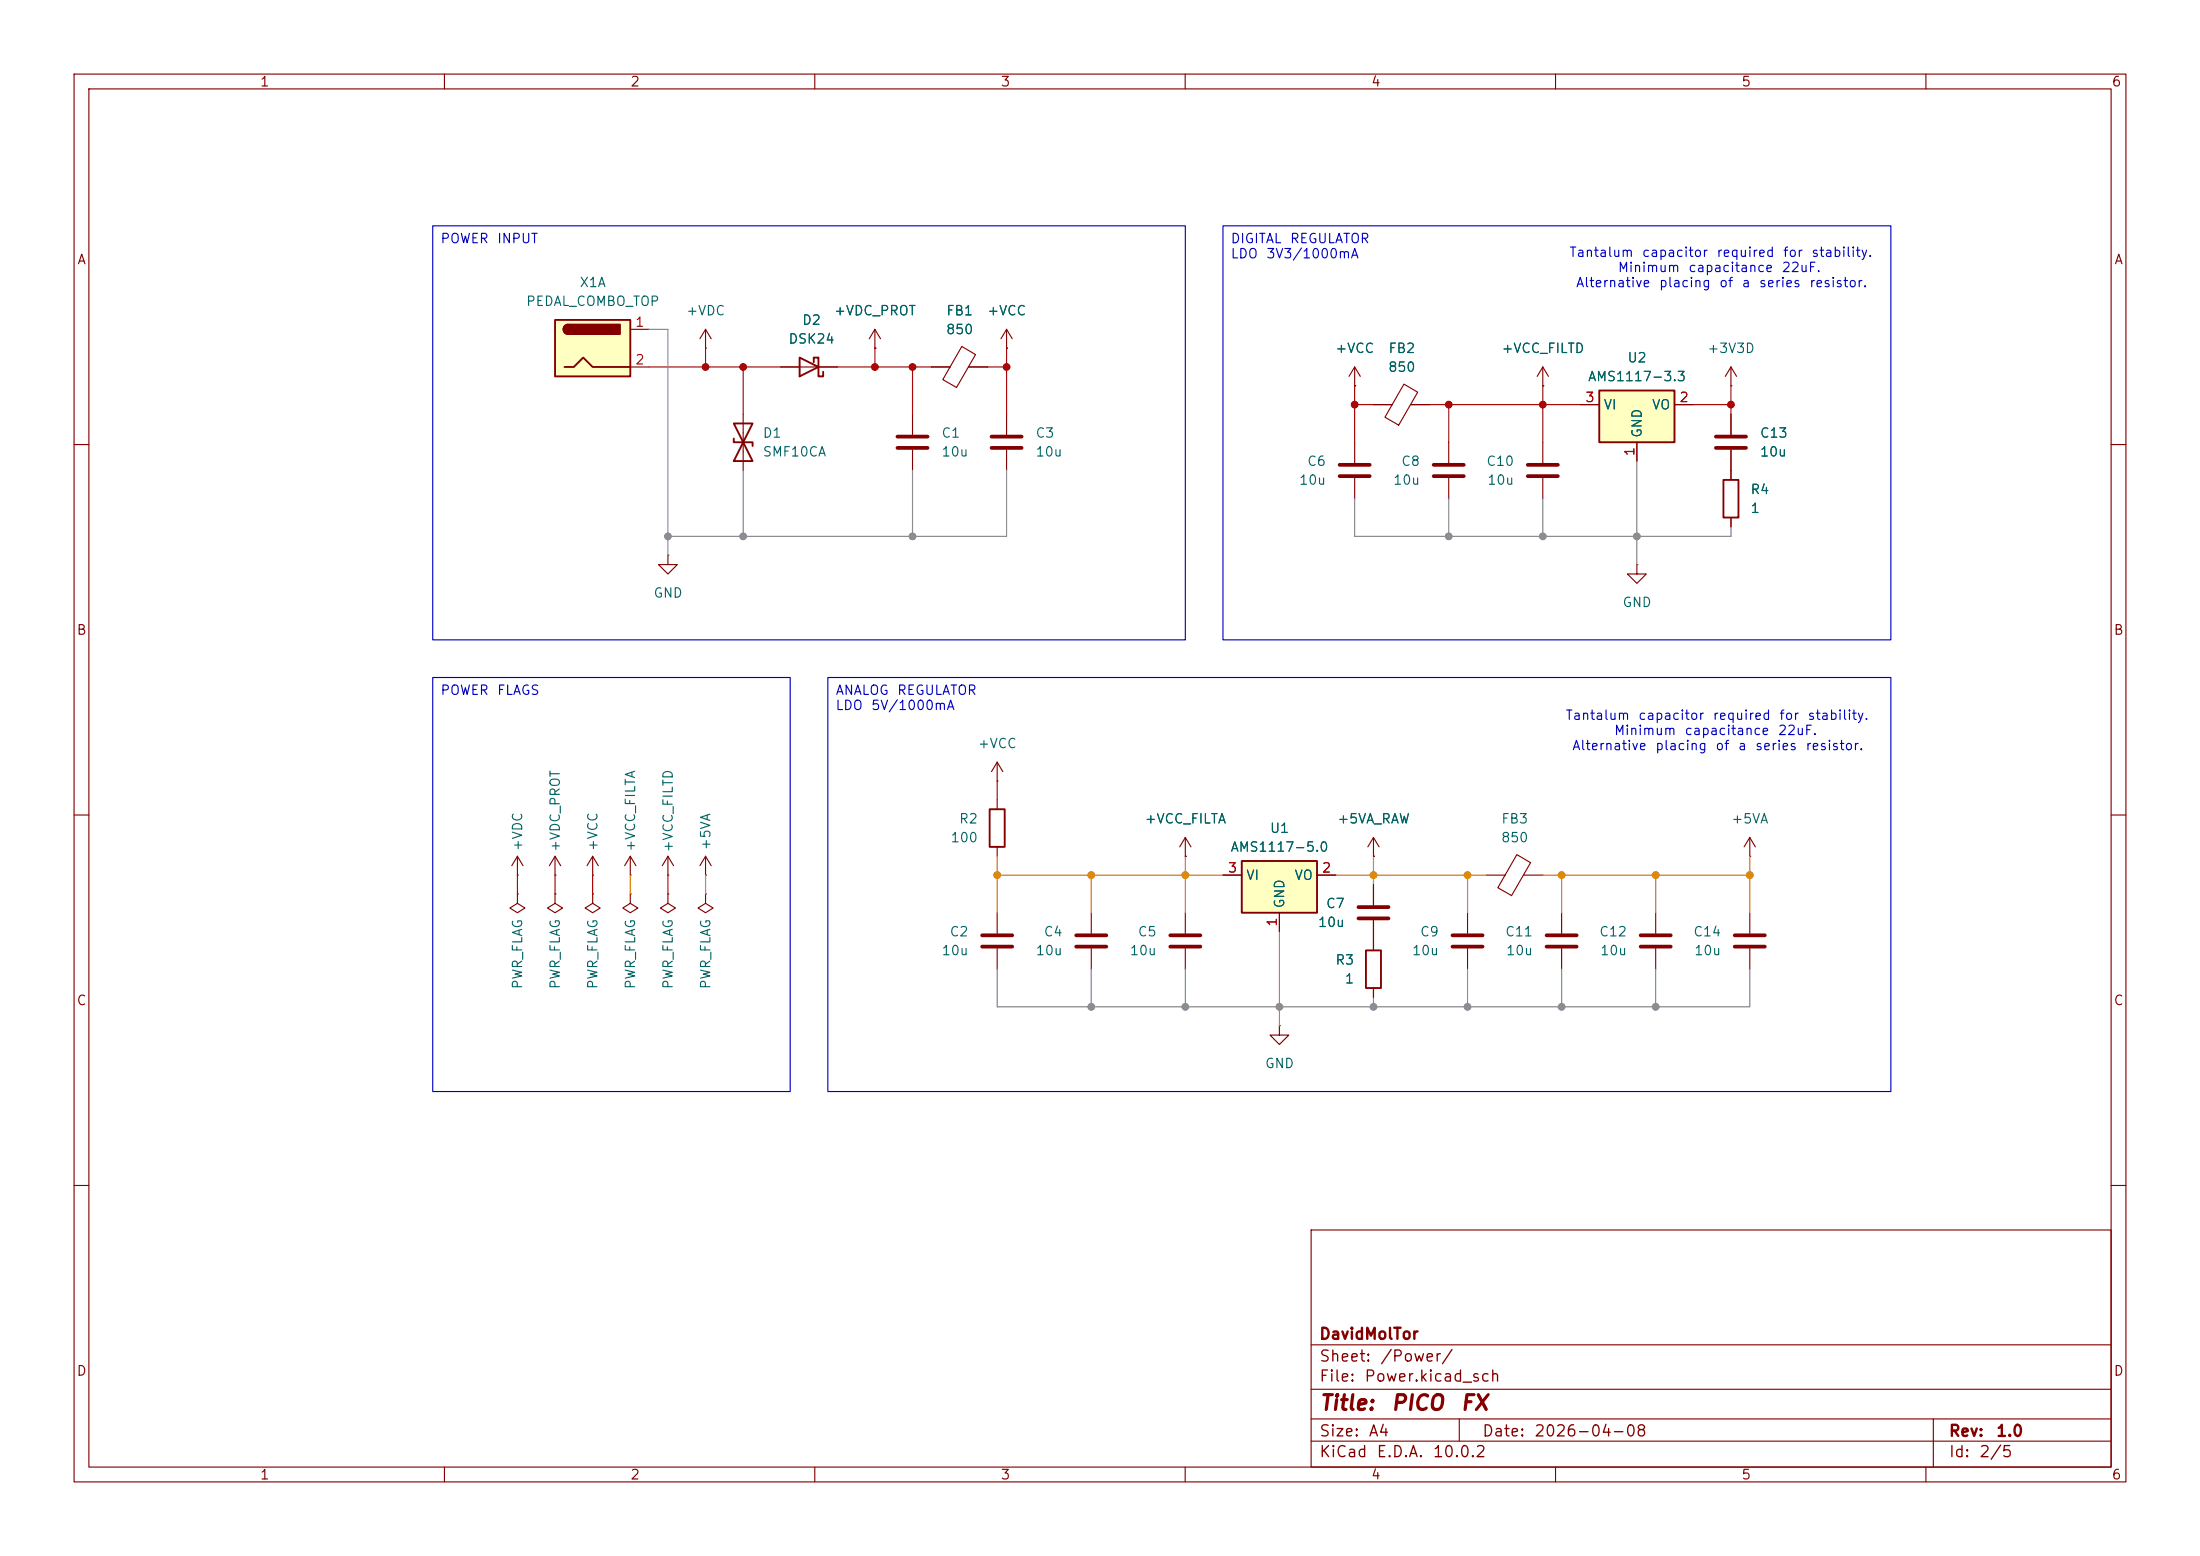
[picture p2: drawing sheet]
<svg xmlns="http://www.w3.org/2000/svg" width="297mm" height="210mm" viewBox="0 0 297 210" stroke-linecap="round" stroke-linejoin="round" font-family="sans-serif">
<g fill="none" stroke="#840000" stroke-width=".15">
<path d="M10 10h277v190h-277zM12 12h273v186h-273zM60 10v2M110 10v2M160 10v2M210 10v2M260 10v2M100.3 55.9v7.6M182.9 52.1h.1M182.9 49.5v2.6M182.9 59.7v2.8M182.9 49.5l-.8 1.3"/>
<path d="M182.9 49.5l.7 1.3M185.4 54.6h2.6M189.5 51.8l1.9 1.1-2.6 4.5-1.8-1.1zM190.4 54.6h2.6M195.6 59.7v2.8M208.3 52.1h.1M208.3 49.5l-.8 1.3M208.3 49.5l.7 1.3M208.3 49.5v2.6M10 60h2M90.2 74.9v1.3h1.2l-1.2 1.3-1.3-1.3h1.3M90.2 74.9h.1"/>
<path d="M182.9 64.5v2.8M195.6 64.5v2.8M285 60h2M10 110h2M69.8 118.1h.1M69.8 115.6l-.7 1.2M69.8 115.6l.8 1.2M69.8 115.6v2.5M74.9 118.1h.1M74.9 115.6l-.7 1.2M74.9 115.6l.8 1.2M74.9 115.6v2.5"/>
<path d="M80 118.1h.1M80 115.6l-.8 1.2M80 115.6l.8 1.2M80 115.6v2.5M85.1 118.1h.1M85.1 115.6l-.8 1.2M85.1 115.6l.8 1.2M85.1 115.6v2.5M90.2 118.1h.1M90.2 115.6l-.8 1.2M90.2 115.6l.7 1.2M90.2 115.6v2.5"/>
<path d="M95.2 118.1h.1M95.2 115.6l-.7 1.2M95.2 115.6l.8 1.2M95.2 115.6v2.5M200.7 118.1h2.5M204.8 115.3l1.8 1.1-2.5 4.5-1.9-1.1zM205.7 118.1h2.6M236.2 115.6h.1M236.2 113l-.7 1.3M236.2 113l.8 1.3M236.2 113v2.6M285 110h2"/>
<path d="M69.8 120.7v1.2l1.1 .7-1.1 .6-1-.6 1-.7M69.8 120.7h.1M80 120.7v1.2l1 .7-1 .6-1-.6 1-.7M80 120.7h.1M95.2 120.7v1.2l1.1 .7-1.1 .6-1-.6 1-.7M95.2 120.7h.1M172.7 138.4v1.3h1.3l-1.3 1.3-1.3-1.3h1.3M172.7 138.4h.1M210.8 123.2v2.8M210.8 128v2.8M223.5 123.2v2.8M223.5 128v2.8"/>
<path d="M10 160h2M177 166h108v32h-108zM285 160h2M60 198v2M110 198v2M160 198v2M177 194.5h108M177 191.5h108M177 187.5h108M177 181.5h108M197 191.5v3M210 198v2"/>
<path d="M260 198v2M261 191.5v6.5"/>
</g>
<path d="M180.8 62.7h4.1M180.8 64.3h4.1M193.5 62.7h4.1M193.5 64.3h4.1M208.8 126.2h4.1M208.8 127.8h4.1M221.5 126.2h4.1M221.5 127.8h4.1" fill="none" stroke="#840000" stroke-width=".51"/>
<path d="M99.1 57.2h2.5l-2.5 5h2.5zM99.1 59.2v.5h2.5v.5" fill="none" stroke="#840000" stroke-width=".25"/>
<path d="M215.9 52.7h10.2v7h-10.2z" fill="#ffffc2"/>
<path d="M215.9 52.7h10.2v7h-10.2zM232.7 64.8h2v5.1h-2zM133.6 109.2h2v5.1h-2zM184.4 128.3h2v5.1h-2z" fill="none" stroke="#840000" stroke-width=".25"/>
<g fill="none" stroke="#840000" stroke-width=".15">
<path d="M208.3 59.7v2.8M213.4 54.6h2.5M221 59.7v2.5M226.1 54.6h2.5M233.7 52.1h.1M233.7 49.5v2.6M233.7 55.9v2.8M233.7 49.5l-.8 1.3M233.7 49.5l.7 1.3M208.3 64.5v2.8M221 76.2v1.3h1.2l-1.2 1.2-1.3-1.2h1.3M221 76.2h.1"/>
<path d="M233.7 60.7v4.1M233.7 69.9v1.2M134.6 105.4h.1M134.6 102.9v2.5M134.6 108v1.2M134.6 114.3v1.3M134.6 102.9l-.7 1.2M134.6 102.9l.8 1.2M160 115.6h.1M160 113l-.7 1.3M160 113l.8 1.3M160 113v2.6"/>
<path d="M185.4 115.6h.1M185.4 113v2.6M185.4 119.4v2.8M185.4 113l-.7 1.3M185.4 113l.8 1.3M74.9 120.7v1.2l1 .7-1 .6-1-.6 1-.7M74.9 120.7h.1M85.1 120.7v1.2l1 .7-1 .6-1-.6 1-.7M85.1 120.7h.1M90.2 120.7v1.2l1 .7-1 .6-1-.6 1-.7M90.2 120.7h.1M134.6 123.2v2.8"/>
<path d="M134.6 128v2.8M147.3 123.2v2.8M147.3 128v2.8M160 123.2v2.8M160 128v2.8M185.4 124.2v4.1M185.4 133.4v1.2M198.1 123.2v2.8M198.1 128v2.8M236.2 123.2v2.8M236.2 128v2.8"/>
</g>
<g fill="none" stroke="#840000" stroke-width=".51">
<path d="M231.6 58.9h4.1M206.2 62.7h4.1M206.2 64.3h4.1M231.6 60.5h4.1M132.6 126.2h4.1M132.6 127.8h4.1M145.3 126.2h4.1M145.3 127.8h4.1M158 126.2h4.1M158 127.8h4.1M183.4 122.4h4.1M183.4 124h4.1"/>
<path d="M196.1 126.2h4.1M196.1 127.8h4.1M234.2 126.2h4.1M234.2 127.8h4.1"/>
</g>
<path d="M167.6 116.2h10.2v7h-10.2z" fill="#ffffc2"/>
<path d="M167.6 116.2h10.2v7h-10.2z" fill="none" stroke="#840000" stroke-width=".25"/>
<path d="M165.1 118.1h2.5M177.8 118.1h2.5M172.7 123.2v2.5" fill="none" stroke="#840000" stroke-width=".15"/>
<path d="M74.9 43.2h10.2v7.6h-10.2z" fill="#ffffc2"/>
<path d="M74.9 43.2h10.2v7.6h-10.2zM76.2 49.5h1.3l1.2-1.2 1.3 1.2h5.1M76.7 43.8a.64 .64 0 0 0-.6 .7 .64 .64 0 0 0 .6 .6M107.9 48.3l2.6 1.2-2.6 1.3zM109.9 48.9v-.6h.6v2.5h.6v-.6" fill="none" stroke="#840000" stroke-width=".25"/>
<g fill="#840000" stroke="#840000" stroke-width=".25">
<path d="M76.7 43.8h7v1.3h-7z"/>
<path d="M76.3 44l.4-.2v1.3a.63 .63 0 0 1-.6-.4 .63 .63 0 0 1 .2-.7z"/>
</g>
<g fill="none" stroke="#840000" stroke-width=".15">
<path d="M85.1 44.5h2.5M85.1 49.5h2.5M95.2 47h.1M95.2 44.5l-.7 1.2M95.2 44.5l.8 1.2M95.2 44.5v2.5M105.4 49.5h7.6M118.1 47h.1M118.1 44.5l-.8 1.2M118.1 44.5l.8 1.2M118.1 44.5v2.5M123.2 55.9v2.8"/>
<path d="M125.7 49.5h2.6M129.8 46.8l1.9 1.1-2.6 4.4-1.8-1.1zM130.8 49.5h2.5M135.9 47h.1M135.9 44.5v2.5M135.9 55.9v2.8M135.9 44.5l-.8 1.2M135.9 44.5l.8 1.2M182.9 52.1h.1M185.4 54.6h2.6M190.5 54.6h2.5M208.3 52.1h.1"/>
<path d="M213.4 54.6h2.5M221 59.7v2.5M226.1 54.6h2.5M233.7 55.9v2.8M123.2 60.7v2.8M135.9 60.7v2.8M233.7 60.7v4.1M233.7 69.9v1.2M160 115.6h.1M165.1 118.1h2.5M177.8 118.1h2.5M185.4 115.6h.1"/>
<path d="M185.4 119.4v2.8M172.7 123.2v2.5M185.4 124.2v4.1M185.4 133.4v1.2"/>
</g>
<path d="M121.2 58.9h4M133.9 58.9h4M121.2 60.5h4M133.9 60.5h4" fill="none" stroke="#840000" stroke-width=".51"/>
<g fill="none" stroke="#c20000" stroke-width=".15">
<path d="M87.6 49.5h17.8M95.2 47v2.5M100.3 49.5v6.4M113 49.5h12.7M118.1 47v2.5M123.2 49.5v6.4M133.3 49.5h2.6M135.9 47v8.9M182.9 54.6h2.5M182.9 52.1v7.6M193 54.6h20.4M195.6 54.6v5.1"/>
<path d="M208.3 52.1v7.6M228.6 54.6h5.1M233.7 52.1v3.8M69.8 118.1v2.6M74.9 118.1v2.6M80 118.1v2.6M90.2 118.1v2.6M134.6 105.4v2.6"/>
</g>
<g fill="none" stroke="#848484" stroke-width=".15">
<path d="M87.6 44.5h2.6v30.4M100.3 63.5v8.9M123.2 63.5v8.9M135.9 63.5v8.9h-45.7M182.9 67.3v5.1h50.8v-1.3M195.6 67.3v5.1M208.3 67.3v5.1M221 62.2v14M134.6 130.8v5.1h101.6v-5.1M147.3 130.8v5.1M160 130.8v5.1M172.7 125.7v12.7"/>
<path d="M185.4 134.6v1.3M198.1 130.8v5.1M210.8 130.8v5.1M223.5 130.8v5.1"/>
</g>
<g fill="none" stroke="#dd8500" stroke-width=".15">
<path d="M85.1 118.1v2.6M95.2 118.1v2.6M134.6 118.1h30.5M134.6 115.6v7.6M147.3 118.1v5.1M160 115.6v7.6M180.3 118.1h20.4M185.4 115.6v3.8M198.1 118.1v5.1M208.3 118.1h27.9M210.8 118.1v5.1M223.5 118.1v5.1"/>
<path d="M236.2 115.6v7.6"/>
</g>
<path d="M58.4 30.5h101.6v55.9h-101.6zM165.1 30.5h90.2v55.9h-90.2zM58.4 91.4h48.3v55.9h-48.3zM111.8 91.4h143.5v55.9h-143.5z" fill="none" stroke="#0000c2" stroke-width=".15"/>
<g fill="#c20000" stroke="#c20000" stroke-width=".14">
<circle cx="195.6" cy="54.6" r=".46"/>
<circle cx="182.9" cy="54.6" r=".46"/>
<circle cx="208.3" cy="54.6" r=".46"/>
<circle cx="233.7" cy="54.6" r=".46"/>
<circle cx="135.9" cy="49.5" r=".46"/>
<circle cx="123.2" cy="49.5" r=".46"/>
<circle cx="118.1" cy="49.5" r=".46"/>
<circle cx="100.3" cy="49.5" r=".46"/>
<circle cx="95.2" cy="49.5" r=".46"/>
</g>
<g fill="#848484" stroke="#848484" stroke-width=".14">
<circle cx="195.6" cy="72.4" r=".46"/>
<circle cx="208.3" cy="72.4" r=".46"/>
<circle cx="221" cy="72.4" r=".46"/>
<circle cx="100.3" cy="72.4" r=".46"/>
<circle cx="210.8" cy="135.9" r=".46"/>
<circle cx="198.1" cy="135.9" r=".46"/>
<circle cx="223.5" cy="135.9" r=".46"/>
<circle cx="185.4" cy="135.9" r=".46"/>
<circle cx="172.7" cy="135.9" r=".46"/>
<circle cx="147.3" cy="135.9" r=".46"/>
<circle cx="160" cy="135.9" r=".46"/>
<circle cx="123.2" cy="72.4" r=".46"/>
<circle cx="90.2" cy="72.4" r=".46"/>
</g>
<g fill="#dd8500" stroke="#dd8500" stroke-width=".14">
<circle cx="223.5" cy="118.1" r=".46"/>
<circle cx="210.8" cy="118.1" r=".46"/>
<circle cx="198.1" cy="118.1" r=".46"/>
<circle cx="236.2" cy="118.1" r=".46"/>
<circle cx="147.3" cy="118.1" r=".46"/>
<circle cx="134.6" cy="118.1" r=".46"/>
<circle cx="160" cy="118.1" r=".46"/>
<circle cx="185.4" cy="118.1" r=".46"/>
</g>
<g font-size="2" fill="#840000">
<text x="178" y="190.8">Title:</text>
<text x="187.7" y="190.8">PICO</text>
<text x="197" y="190.8">FX</text>
</g>
<g font-size="1.5" fill="#840000">
<text x="178" y="184.2">Sheet:</text>
<text x="178" y="181.2">DavidMolTor</text>
<text x="186.2" y="184.2">/Power/</text>
<text x="178" y="186.9">File:</text>
<text x="184.1" y="186.9">Power.kicad_sch</text>
<text x="178" y="197.1">KiCad</text>
<text x="178" y="194.3">Size:</text>
<text x="184.7" y="194.3">A4</text>
<text x="185.7" y="197.1">E.D.A.</text>
<text x="193.3" y="197.1">10.0.2</text>
<text x="200" y="194.3">Date:</text>
<text x="207" y="194.3">2026-04-08</text>
<text x="263" y="194.3">Rev:</text>
<text x="263" y="197.1">Id:</text>
<text x="267.1" y="197.1">2/5</text>
<text x="269.4" y="194.3">1.0</text>
</g>
<g font-size="1.3" fill="#840000">
<text x="35" y="12">1</text>
<text x="85" y="12">2</text>
<text x="135" y="12">3</text>
<text x="185" y="12">4</text>
<text x="235" y="12">5</text>
<text x="285" y="12">6</text>
<text x="10.3" y="36">A</text>
<text x="285.3" y="36">A</text>
<text x="10.3" y="86">B</text>
<text x="285.3" y="86">B</text>
<text x="10.3" y="136">C</text>
<text x="285.3" y="136">C</text>
<text x="10.3" y="186">D</text>
<text x="285.3" y="186">D</text>
<text x="35" y="200">1</text>
<text x="85" y="200">2</text>
<text x="135" y="200">3</text>
<text x="185" y="200">4</text>
<text x="235" y="200">5</text>
<text x="285" y="200">6</text>
</g>
<g font-size="1.3" fill="#0000c2">
<text x="59.4" y="33.1">POWER</text>
<text x="67" y="33.1">INPUT</text>
<text x="166.1" y="33.1">DIGITAL</text>
<text x="166.1" y="35.2">LDO</text>
<text x="170.9" y="35.2">3V3/1000mA</text>
<text x="174.1" y="33.1">REGULATOR</text>
<text x="211.8" y="35">Tantalum</text>
<text x="221.6" y="35">capacitor</text>
<text x="231.6" y="35">required</text>
<text x="240.6" y="35">for</text>
<text x="244.4" y="35">stability.</text>
<text x="212.7" y="39.1">Alternative</text>
<text x="218.3" y="37">Minimum</text>
<text x="223.9" y="39.1">placing</text>
<text x="227.8" y="37">capacitance</text>
<text x="232" y="39.1">of</text>
<text x="235" y="39.1">a</text>
<text x="237.4" y="39.1">series</text>
<text x="240.4" y="37">22uF.</text>
<text x="244.2" y="39.1">resistor.</text>
<text x="59.4" y="94.1">POWER</text>
<text x="67" y="94.1">FLAGS</text>
<text x="112.7" y="94.1">ANALOG</text>
<text x="121" y="94.1">REGULATOR</text>
<text x="112.7" y="96.2">LDO</text>
<text x="117.5" y="96.2">5V/1000mA</text>
<text x="211.2" y="97.5">Tantalum</text>
<text x="212.2" y="101.6">Alternative</text>
<text x="217.8" y="99.5">Minimum</text>
<text x="221.1" y="97.5">capacitor</text>
<text x="223.4" y="101.6">placing</text>
<text x="227.3" y="99.5">capacitance</text>
<text x="231.1" y="97.5">required</text>
<text x="231.5" y="101.6">of</text>
<text x="234.5" y="101.6">a</text>
<text x="236.9" y="101.6">series</text>
<text x="239.9" y="99.5">22uF.</text>
<text x="240.1" y="97.5">for</text>
<text x="243.6" y="101.6">resistor.</text>
<text x="243.9" y="97.5">stability.</text>
</g>
<g font-size="1.3" fill="#006464">
<text x="70.9" y="41.6">PEDAL_COMBO_TOP</text>
<text x="78.2" y="39.1">X1A</text>
<text x="92.5" y="42.9">+VDC</text>
<text x="106.4" y="46.7">DSK24</text>
<text x="108.2" y="44.2">D2</text>
<text x="112.5" y="42.9">+VDC_PROT</text>
<text x="127.6" y="45.4">850</text>
<text x="127.7" y="42.9">FB1</text>
<text x="133.2" y="42.9">+VCC</text>
<text x="180.2" y="48">+VCC</text>
<text x="187.3" y="48">FB2</text>
<text x="202.6" y="48">+VCC_FILTD</text>
<text x="230.4" y="48">+3V3D</text>
<text x="187.3" y="50.5">850</text>
<text x="214.3" y="51.8">AMS1117-3.3</text>
<text x="219.6" y="49.2">U2</text>
<text x="102.9" y="59.4">D1</text>
<text x="127" y="59.4">C1</text>
<text x="139.7" y="59.4">C3</text>
<text x="216.4" y="55.6">VI</text>
<text x="222" y="59.2" transform="rotate(-90 222 59.2)">GND</text>
<text x="222.9" y="55.6">VO</text>
<text x="237.5" y="59.4">C13</text>
<text x="102.9" y="61.9">SMF10CA</text>
<text x="127" y="61.9">10u</text>
<text x="139.7" y="61.9">10u</text>
<text x="175.3" y="65.7">10u</text>
<text x="176.4" y="63.2">C6</text>
<text x="188" y="65.7">10u</text>
<text x="189.1" y="63.2">C8</text>
<text x="200.6" y="63.2">C10</text>
<text x="200.7" y="65.7">10u</text>
<text x="237.5" y="61.9">10u</text>
<text x="236.2" y="67">R4</text>
<text x="236.2" y="69.6">1</text>
<text x="88.1" y="81">GND</text>
<text x="218.9" y="82.3">GND</text>
<text x="131.9" y="101.3">+VCC</text>
<text x="129.4" y="111.5">R2</text>
<text x="154.4" y="111.5">+VCC_FILTA</text>
<text x="171.3" y="112.7">U1</text>
<text x="180.4" y="111.5">+5VA_RAW</text>
<text x="202.6" y="111.5">FB3</text>
<text x="233.6" y="111.5">+5VA</text>
<text x="70.8" y="115" transform="rotate(-90 70.8 115)">+VDC</text>
<text x="75.9" y="115.1" transform="rotate(-90 75.9 115.1)">+VDC_PROT</text>
<text x="81" y="115" transform="rotate(-90 81 115)">+VCC</text>
<text x="86.1" y="115" transform="rotate(-90 86.1 115)">+VCC_FILTA</text>
<text x="91.1" y="115.1" transform="rotate(-90 91.1 115.1)">+VCC_FILTD</text>
<text x="96.2" y="114.8" transform="rotate(-90 96.2 114.8)">+5VA</text>
<text x="128.2" y="114">100</text>
<text x="166" y="115.3">AMS1117-5.0</text>
<text x="168.1" y="119.1">VI</text>
<text x="174.7" y="119.1">VO</text>
<text x="202.6" y="114">850</text>
<text x="173.7" y="122.7" transform="rotate(-90 173.7 122.7)">GND</text>
<text x="177.8" y="125.4">10u</text>
<text x="178.9" y="122.9">C7</text>
<text x="127" y="129.2">10u</text>
<text x="128.1" y="126.7">C2</text>
<text x="139.7" y="129.2">10u</text>
<text x="140.8" y="126.7">C4</text>
<text x="152.4" y="129.2">10u</text>
<text x="153.5" y="126.7">C5</text>
<text x="180.2" y="130.5">R3</text>
<text x="190.5" y="129.2">10u</text>
<text x="191.6" y="126.7">C9</text>
<text x="203.1" y="126.7">C11</text>
<text x="203.2" y="129.2">10u</text>
<text x="215.8" y="126.7">C12</text>
<text x="215.9" y="129.2">10u</text>
<text x="228.5" y="126.7">C14</text>
<text x="228.6" y="129.2">10u</text>
<text x="70.8" y="133.6" transform="rotate(-90 70.8 133.6)">PWR_FLAG</text>
<text x="75.9" y="133.6" transform="rotate(-90 75.9 133.6)">PWR_FLAG</text>
<text x="81" y="133.6" transform="rotate(-90 81 133.6)">PWR_FLAG</text>
<text x="86.1" y="133.6" transform="rotate(-90 86.1 133.6)">PWR_FLAG</text>
<text x="91.1" y="133.6" transform="rotate(-90 91.1 133.6)">PWR_FLAG</text>
<text x="96.2" y="133.6" transform="rotate(-90 96.2 133.6)">PWR_FLAG</text>
<text x="181.5" y="133.1">1</text>
<text x="170.7" y="144.5">GND</text>
</g>
<g font-size="1.3" fill="#a90000">
<text x="85.7" y="44.4">1</text>
<text x="85.7" y="49.5">2</text>
<text x="213.9" y="54.6">3</text>
<text x="226.6" y="54.6">2</text>
<text x="221" y="61.7" transform="rotate(-90 221 61.7)">1</text>
<text x="165.7" y="118.1">3</text>
<text x="178.4" y="118.1">2</text>
<text x="172.7" y="125.2" transform="rotate(-90 172.7 125.2)">1</text>
</g>
</svg>
